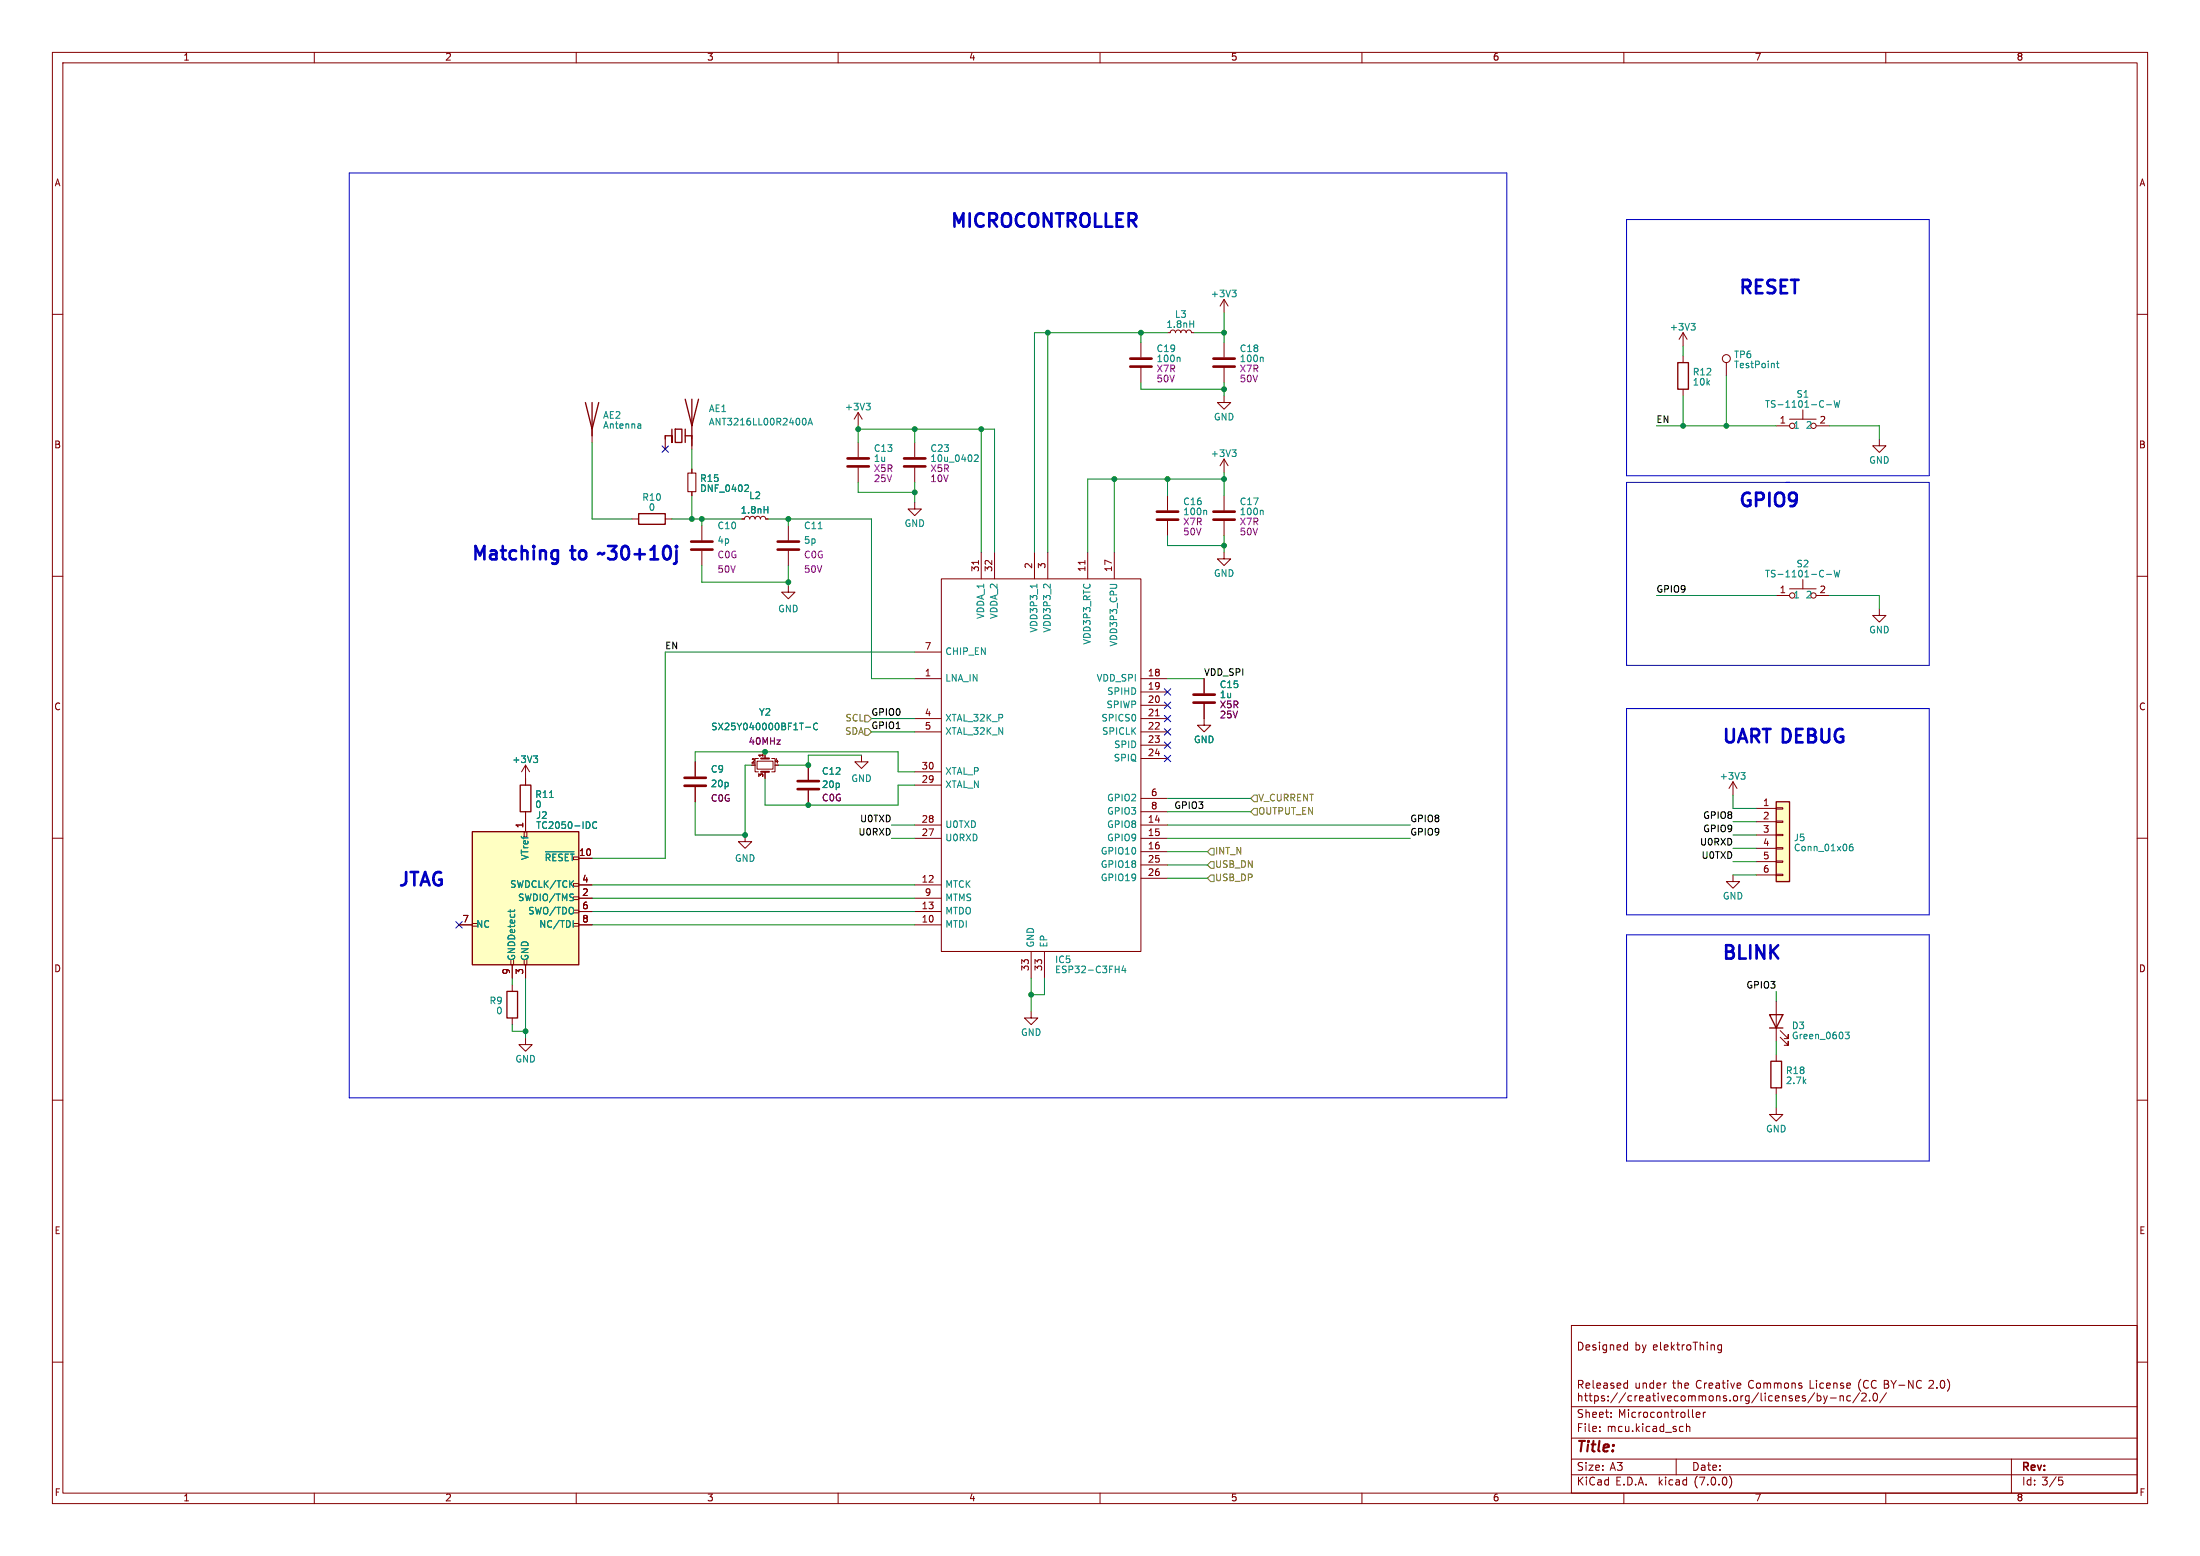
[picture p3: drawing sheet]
<svg xmlns="http://www.w3.org/2000/svg" width="420mm" height="297mm" viewBox="0 0 420 297" stroke-linecap="round" stroke-linejoin="round" font-family="sans-serif">
<g fill="none" stroke="#840000" stroke-width=".19">
<path d="M10 10h400v277h-400zM12 12h396v273h-396zM60 10v2M110 10v2M160 10v2M210 10v2M260 10v2M310 10v2M360 10v2M10 60h2M233.7 57.2l-.8 1.2M233.7 57.2v2.5"/>
<path d="M233.7 57.2l.7 1.2M408 60h2M163.8 78.7l-.7 1.3M163.8 78.7v2.6M163.8 78.7l.8 1.3M217.8 65.4v2.8M217.8 70.2v2.8M227.5 63.5h.5M233.7 75.6v1.2h1.2l-1.2 1.3-1.3-1.3h1.3M233.7 65.4v2.8M233.7 70.2v2.8M321.3 63.5l-.8 1.3"/>
<path d="M321.3 63.5v2.5M321.3 67.9v1.3M321.3 74.3v1.3M321.3 63.5l.8 1.3M329.6 69.2v2.6M344.2 78.2v1.8M113 81.9v2.6M120.6 99.1h1.3M127 83.2v2.5M127 99.1h1.3M132.1 83.2v2.5M132.1 89.5v.8"/>
<path d="M132.1 93.9v.7M141.6 99.1h.5l.2-.4 .3-.1 .4 .1 .1 .4 .2-.4 .4-.1 .3 .1 .1 .4 .2-.4 .4-.1 .3 .1 .2 .4 .1-.4 .4-.1 .3 .1 .2 .4h.5M163.8 84.5v2.7M163.8 89.3v2.8M174.6 95.9v1.3h1.3l-1.3 1.2-1.2-1.2h1.2M174.6 84.5v2.7M174.6 89.3v2.8M222.9 94.6v2.8M222.9 99.4v2.8M233.7 87.6v2.6M233.7 94.6v2.8M233.7 99.4v2.8"/>
<path d="M233.7 87.6l-.8 1.3M233.7 87.6l.7 1.3M339.1 81.3h2.5M341.6 80h5.1M346.7 81.3h2.5M358.8 83.8v1.3h1.2l-1.2 1.3-1.3-1.3h1.3M10 110h2M134 100.3v2.8M134 105.2v2.8M150.5 111.8v1.2h1.3l-1.3 1.3-1.3-1.3h1.3M150.5 100.3v2.8M150.5 105.2v2.8"/>
<path d="M179.7 110.5h38.1v71.1h-38.1zM186.8 107v.7M187.3 105.4v5.1M189.9 105.4v5.1M197.5 105.4v5.1M200 105.4v5.1M207.1 107v.7M207.6 105.4v5.1M212.7 105.4v5.1M233.7 105.4v1.3h1.2l-1.2 1.3-1.3-1.3h1.3M339.1 113.7h2.5M341.6 112.4h5.1"/>
<path d="M344.2 110.6v1.8M346.7 113.7h2.5M358.8 116.2v1.3h1.2l-1.2 1.2-1.3-1.2h1.3M408 110h2M174.6 129.5h5.1M174.6 137.2h5.1M174.6 139.7h5.1M174.6 124.5h5.1M217.8 129.5h5.1M217.8 132.1h5.1M217.8 134.6h5.1M217.8 137.2h5.1"/>
<path d="M217.8 139.7h5.1M220.6 136.6h.7M229.9 134.4v4h1.2l-1.2 1.3-1.3-1.3h1.3M229.9 129.5v2.8M10 160h2M100.1 158.8h.5v1h-.5zM100.3 146.1l-.7 1.2M100.3 146.1v3.8M100.3 154.9v3.9M100.3 146.1l.8 1.2M132.7 145.4v2.8M132.7 150.2v2.8"/>
<path d="M142.2 159.4v1.3h1.3l-1.3 1.2-1.2-1.2h1.2M144.5 145.3h3.1v1.5h-3.1zM144.8 144.8h-.7v2.5h.7M146 143.5v1.3M146 147.3v1.3M147.3 144.8h.7v2.5h-.7M154.3 146.1v2.7M154.3 150.9v2.8M164.5 144.1v1.3h1.2l-1.2 1.3-1.3-1.3h1.3M174.6 157.5h5.1M174.6 149.9h5.1M174.6 147.3h5.1"/>
<path d="M217.8 157.5h5.1M217.8 142.2h5.1M217.8 144.8h5.1M217.8 152.4h5.1M217.8 154.9h5.1M330.8 149.2l-.7 1.3M330.8 149.2v2.6M330.8 149.2l.8 1.3M335.3 154.3h3.8M335.3 156.8h3.8M335.3 159.4h3.8M339.1 159.3h1.3v.2h-1.3z"/>
<path d="M339.1 156.7h1.3v.3h-1.3zM339.1 154.2h1.3v.2h-1.3zM408 160h2M87.6 176.5h2.6M90.2 176.3h1v.5h-1zM109.5 176.3h1v.5h-1zM109.5 168.7h1v.5h-1zM109.5 173.7h1v.5h-1zM109.5 171.2h1v.5h-1zM110.5 176.5h2.5M110.5 168.9h2.5M110.5 174h2.5"/>
<path d="M110.5 171.5h2.5M110.5 163.8h2.5M174.6 176.5h5.1M174.6 168.9h5.1M174.6 174h5.1M174.6 160h5.1M174.6 171.5h5.1M217.8 160h5.1M217.8 162.6h5.1M217.8 165.1h5.1M217.8 167.6h5.1M330.8 167v1.3h1.3l-1.3 1.2-1.2-1.2h1.2"/>
<path d="M335.3 161.9h3.8M335.3 164.5h3.8M335.3 167h3.8M339.1 166.9h1.3v.2h-1.3zM339.1 164.3h1.3v.3h-1.3zM339.1 161.8h1.3v.3h-1.3zM97.5 183.1h.5v1.1h-.5zM97.8 184.2v2.5M97.8 188v1.2M97.8 194.3v1.3M100.1 183.1h.5v1.1h-.5zM100.3 198.1v1.3h1.3l-1.3 1.3-1.2-1.3h1.2"/>
<path d="M100.3 184.2v2.5M196.8 193v1.3h1.3l-1.3 1.3-1.2-1.3h1.2M196.8 181.6v5.1M199.4 181.6v5.1M339.1 191.1v7.7M339.9 198l1.5 1.5v-.7v.7h-.8M339.9 196.7l1.5 1.5v-.7v.7h-.8M10 210h2M339.1 211.5v1.2h1.3l-1.3 1.3-1.3-1.3h1.3M339.1 201.3v1.3M339.1 207.6v1.3M408 210h2"/>
<path d="M10 260h2M300 253h108v32h-108zM301.3 256.2a.76 .76 0 0 1 .9 .7 .76 .76 0 0 1-.9 .8zM302.8 257.2l.7-.1-.1-.3-.4-.1-.2 .2v.7h.6M304.6 256.8l-.3-.1-.2 .2v.2l.5 .2v.3h-.5M305.3 256.2v.1M305.3 256.7v1M306.7 256.8l-.4-.1-.3 .3 .1 .6h.6M306.7 256.7v1.2l-.3 .3-.3-.1M307.4 256.8l.2-.1 .4 .1 .1 .9M307.4 256.7v1M308.7 257.2l.7-.1-.1-.3-.4-.1-.2 .2 .1 .7h.5"/>
<path d="M310.7 256.8l-.4-.1-.3 .3 .1 .6h.6M310.7 256.2v1.5M312.3 256.8l.4-.1 .3 .3-.1 .6h-.6M312.3 256.2v1.5M313.5 256.7l.4 1M313.9 257.7l-.4 .5M314.2 256.7l-.3 1M315.6 257.2l.8-.1-.1-.3-.4-.1-.3 .2 .1 .7h.6M317 256.2v1.3l.2 .2M317.7 257.2l.7-.1v-.3l-.5-.1-.2 .2 .1 .7h.6M319.1 256.2v1.5M319.2 257.1l.4 .6"/>
<path d="M319.6 256.7l-.5 .6M320.1 256.7h.5M320.3 256.2v1.3l.3 .2M321.1 256.7v1M321.6 256.7l-.3 .1-.2 .2M322.1 256.8l.4-.1 .3 .3v.4l-.3 .3-.4-.1-.1-.2zM323.2 256.2h.9M323.6 256.2v1.5M324.6 256.8l.2-.1 .3 .1 .1 .9M324.6 256.2v1.5M325.9 256.2v.1M325.9 256.7v1"/>
<path d="M326.6 256.8l.3-.1 .3 .1 .1 .9M326.6 256.7v1M328.6 256.8l-.4-.1-.3 .3 .2 .6h.5M328.6 256.7v1.2l-.2 .3-.4-.1M408 260h2M300 278.5h108M300 274.5h108M300 268.5h108M301.3 263.5v1.5M301.3 265.9v1.5M301.3 266.6l.3-.2 .3 .1 .1 .9M301.7 264.3l.5 .7"/>
<path d="M302.1 264.1l-.2 .2h-.6M302.5 266.4h.6M302.7 265.9v1.3l.4 .2M302.8 264.1v.8h.6M303.3 266.4h.6M303.4 264.1l.1 .2-.7 .2M303.6 265.9v1.3l.3 .2M304.1 263.5v1.3l.2 .2M304.4 266.5l.4-.1 .3 .3-.1 .6h-.6M304.4 266.4v1.5M304.9 264.1v.8h.6M305.4 273.1v.2"/>
<path d="M305.4 272.3v.2M305.5 264.1l.1 .2-.8 .2M306.3 266.5l-.4-.1-.2 .2 .1 .2 .5 .2v.3h-.6M306.8 264.1v.9M306.8 264.3l-.5 .1a.29 .29 0 0 0-.2 .3 .29 .29 0 0 0 .2 .3l.5-.1M307 267.3v.1M307 266.5v.1M307.6 270.4v.2M307.6 269.6v.2M307.6 264.1v.3l.5 .2v.2l-.2 .2-.4-.1M308.8 264.1v.8h.5M308.8 265.8l-1.3 2"/>
<path d="M309.3 264.1l.1 .2-.7 .2M310.1 264.1v.7l.2 .2 .4-.1M310.3 264l.4 .1M310.3 265.8l-1.2 2M310.7 263.5v1.5M311.5 266.5l-.4-.1-.3 .3 .1 .6h.6M312.1 266.4v1M312.3 264l.1 .9 .3 .1 .3-.2M312.6 266.4l-.3 .1-.2 .2M313 264v1M313 266.9l.7-.1-.1-.3-.4-.1-.2 .2 .1 .7h.5M313.7 264.1l.2-.1 .3 .1 .1 .9"/>
<path d="M313.7 264v1M314.3 266.5h.6l.1 .9M315 266.8h-.5a.29 .29 0 0 0-.2 .3 .29 .29 0 0 0 .2 .3l.5-.1M315.5 266.4h.6M315.7 263.5v1.5M315.7 264.1l-.5-.1-.2 .3 .1 .6h.6M315.7 265.9v1.3l.4 .2M316.3 264.5l.7-.2v-.2l-.5-.1-.2 .2 .1 .7h.6M316.6 265.9v.2M316.6 266.4v1M317.1 266.4l.4 1 .3-1M317.7 264v1"/>
<path d="M318.1 264l-.3 .1-.1 .2M318.3 266.9l.8-.1-.1-.3-.4-.1-.3 .2 .1 .7h.6M319.3 264h.6M319.5 263.5v1.3l.4 .2M320 278.5v3M320.3 266.5l-.4-.1-.3 .3 .2 .6h.5M320.4 264.1l.2-.1 .3 .1 .1 .9M320.4 263.5v1.5M320.9 272.3h.4M321.1 266.5l.3-.1 .3 .3v.4l-.3 .3-.3-.1-.2-.2zM321.3 273.2l-.4 .1M321.6 264.5l.8-.2-.1-.2-.4-.1-.3 .2 .1 .7h.6"/>
<path d="M322 272.4l.2-.1h.3l.1 1M322 271.8v1.5M322.3 266.4v1M322.3 266.6l.5-.2 .2 .2M323 266.6l.2-.2 .4 .1v.9M323 266.6v.8M323.8 270.1l.7-.2v-.3h-.5l-.2 .2 .1 .7h.6M324.3 266.6l.5-.2 .2 .2M324.3 266.4v1M324.8 263.6a.6 .6 0 0 0-.8 0 .6 .6 0 0 0-.2 .7 .56 .56 0 0 0 .3 .6 .56 .56 0 0 0 .7-.1M325 266.6l.2-.2 .4 .1v.9M325 266.6v.8"/>
<path d="M325.2 269.6v1M325.4 264v1M325.6 269.6h-.3l-.1 .2M325.8 264l-.3 .1-.1 .2M326.3 264.5l.7-.2-.1-.2-.4-.1-.2 .2v.7h.6M326.4 266.5l.4-.1 .3 .3v.4l-.3 .3-.4-.1-.1-.2zM327.6 264.1h.6l.1 .9M327.7 266.6l.2-.2 .4 .1v.9M327.7 266.4v1M328.3 264.3l-.5 .1a.29 .29 0 0 0-.3 .3 .29 .29 0 0 0 .3 .3l.5-.1M328.8 264h.5M329 263.5v1.3l.3 .2"/>
<path d="M329.6 266.5l-.4-.1-.2 .2 .1 .2 .5 .2v.3h-.6M329.8 263.5v.1M329.8 264v1M330.3 267.3v.1M330.4 264l.4 1 .3-1M331 266.6l.2-.2 .4 .2 .1 .5-.1 .2-.4 .1-.2-.1zM331.6 264.5l.7-.2v-.2l-.5-.1-.2 .2 .1 .7h.6M332.3 266.4v1M332.8 266.4l-.3 .1-.2 .2M333.9 266.5l-.4-.1-.3 .3 .1 .6h.6M333.9 266.4v1.2l-.3 .3-.3-.1M334.7 263.6a.6 .6 0 0 0-.7 0 .6 .6 0 0 0-.2 .7 .56 .56 0 0 0 .3 .6 .56 .56 0 0 0 .6-.1"/>
<path d="M335.4 264.1l.4-.1 .3 .3v.4l-.3 .3-.4-.1-.1-.2zM335.7 265.8l-1.3 2M336.2 265.9v1.3l.2 .2M336.7 264.1l.5-.1 .2 .2M336.7 264v1M337 265.9v.2M337 266.4v1M337.4 264.2l.2-.2 .3 .1 .1 .9M337.4 264.2v.8M338.3 266.5l-.4-.1-.3 .3 .2 .6h.5M338.7 264.1l.5-.1 .2 .2M338.7 264v1"/>
<path d="M338.9 266.9l.7-.1v-.3l-.5-.1-.2 .2 .1 .7h.6M339.4 264.2l.2-.2 .3 .1 .1 .9M339.4 264.2v.8M340.3 266.6l.2-.2 .3 .1 .1 .9M340.3 266.4v1M340.8 264.1l.4-.1 .2 .3v.4l-.2 .3-.4-.1-.1-.2zM342.1 264.1l.2-.1 .4 .1v.9M342.1 264v1M342.1 266.5l-.3-.1-.2 .2v.2l.5 .2v.3h-.5M342.8 266.9l.7-.1-.1-.3-.4-.1-.2 .2v.7h.6M343.9 264.1l-.3-.1-.2 .2v.2l.5 .2v.3h-.5M344.6 266.5l-.3-.1-.2 .2v.2l.5 .2v.3h-.5"/>
<path d="M345.6 263.5v1.5h.7M346.4 265.8l-1.3 2M346.8 263.5v.1M346.8 264v1M346.9 266.5l.4-.1 .3 .3-.1 .6h-.6M346.9 265.9v1.5M348.1 264.1l-.4-.1-.3 .3 .2 .6h.5M348.1 266.4l.4 1M348.5 267.4l-.4 .5M348.7 264.5l.7-.2-.1-.2-.4-.1-.2 .2 .1 .7h.5M348.8 266.4l-.3 1M349.4 266.8h1.2"/>
<path d="M350.1 264.1l.2-.1 .3 .1 .1 .9M350.1 264v1M351.3 266.6l.2-.2 .3 .1 .1 .9M351.3 266.4v1M351.9 264.1l-.3-.1-.3 .2 .1 .2 .5 .2v.3h-.6M352.6 264.5l.7-.2-.1-.2-.4-.1-.2 .2v.7h.6M353.3 266.5l-.5-.1-.2 .3 .1 .6h.6M355 265.8l-1.3 2M355.2 263.3a1.73 1.73 0 0 0 0 2.3M355.4 266.1l.6-.2 .2 .2 .1 .2-1 1.1h1M356.7 263.6a.6 .6 0 0 0-.8 0 .6 .6 0 0 0-.2 .7 .56 .56 0 0 0 .3 .6 .56 .56 0 0 0 .7-.1M356.9 267.3v.1"/>
<path d="M357.8 266l.1-.1a.8 .8 0 0 1 .5 .8 .8 .8 0 0 1-.5 .7 1 1 0 0 1-.1-1.4zM358.2 263.6a.6 .6 0 0 0-.8 0 .6 .6 0 0 0-.2 .7 .56 .56 0 0 0 .3 .6 .56 .56 0 0 0 .7-.1M359.7 263.5h.5l.2 .1 .1 .3-.3 .3a.4 .4 0 0 1 .4 .4 .4 .4 0 0 1-.3 .4h-.6zM359.7 264.2h.5M360.1 265.8l-1.3 2M361 263.5l.5 .8M361.5 264.3v.7M362 263.5l-.5 .8M362.5 264.4h1.1M365.2 263.5v1.5l-.8-1.5v1.5M366.8 263.6a.6 .6 0 0 0-.8 0 .6 .6 0 0 0-.1 .7 .56 .56 0 0 0 .2 .6 .56 .56 0 0 0 .7-.1M368.3 263.6l.5-.1 .2 .1 .1 .3-.9 1.1h.9"/>
<path d="M369.8 264.8v.2M370.6 263.6l.2-.1a.8 .8 0 0 1 .5 .7 .8 .8 0 0 1-.5 .8 1 1 0 0 1-.2-1.4zM371.8 263.3a1.72 1.72 0 0 1 0 2.3M384 278.5v6.5M60 285v2M110 285v2M160 285v2M210 285v2M260 285v2M300 281.5h108M310 285v2M330.2 281.7a1.72 1.72 0 0 1 0 2.3"/>
<path d="M360 285v2M393 282h.7M393.2 282.5h.3l.3 .3-.1 .6-.5 .1"/>
<circle cx="329.6" cy="68.5" r=".76"/>
<circle cx="342.1" cy="81.3" r=".51"/>
<circle cx="346.2" cy="81.3" r=".51"/>
<circle cx="342.1" cy="113.7" r=".51"/>
<circle cx="346.2" cy="113.7" r=".51"/>
</g>
<g fill="none" stroke="#008484" stroke-width=".19">
<path d="M235.2 55.4h.8l-.4 .5M235.7 55.9l.3 .2v.3l-.3 .3M153.6 79.8a.79 .79 0 0 1 0 1.3M165.3 77h.8l-.4 .5M165.9 77.5l.2 .2v.3l-.2 .2M225.1 68.2l.2 .2v.6M227.1 61.8h.8M227.9 61.2v1.3M241 68.2l.1 .2v.6M322.8 61.7h.8l-.4 .5M323.4 62.2l.2 .3v.3l-.2 .2M339.1 69.4h.5"/>
<path d="M339.3 68.9v1.1l.3 .2M348.7 77.3h.9M350.1 76.5l.3 1.2 .3-.9 .2 .9 .3-1.2M122.1 80.9l.2 .2v.7M122.3 81.7l-.1 .1M122.3 81.2l-.1 .1M142.7 92.5l.2 .3-.1 .3-.7 .7h.8M145.9 97.3h.7M146.6 96.7v1.3M154.3 81.1l.4-1.3 .4 1.3M154.4 80.7h.6M186 86.9l.5-.1 .2 .4-.7 .9h.7"/>
<path d="M230.2 97.4l.2 .2v.6M235.2 85.9h.8l-.4 .4M235.7 86.3l.3 .3v.3l-.3 .2M241 97.4l.1 .2v.6M198 111.5v.7M199.3 111.6h.5M200.5 111.5v.8M348.7 109.6h.9M350.1 108.9l.3 1.2 .3-.9 .2 .9 .3-1.2M153.8 138.8h1M156.1 138.1a.6 .6 0 0 0-.8 .5 .6 .6 0 0 0 .5 .7l.3-.1M101.8 144.3h.8l-.4 .5"/>
<path d="M102.4 144.8l.2 .2v.3l-.2 .3M113.9 157a.6 .6 0 0 0-.8 .4 .6 .6 0 0 0 .6 .7l.2-.1M332.3 147.5h.8l-.4 .4M332.9 147.9l.2 .3v.3l-.2 .2M97.4 173.7v.4M98.3 173.7v.1M104.1 162.6h5.5M105 163.5l-.1-.4-.6-.1v1.3M106.2 163h-.6v1.3M107.4 163.1l-.5-.1-.3 .4M108.5 163h-.6v1.3M108.9 163h.7"/>
<path d="M108.9 168.7l.6 .7M109.2 163v1.3M109.4 175.7v1.3M109.5 168.1l-.7 .7M353.7 161.1l-.4 .1-.2 .2-.1 .8 .3 .2 .4-.1 .1-.4-.1-.2-.4-.1-.3 .3M212.9 185h.7M213.6 184.4v1.3M214.5 184.3l-.3 .9h.8M214.8 184.8v.9M352.2 197h.8l-.4 .5 .4 .1v.6l-.2 .1-.5-.1"/>
</g>
<g fill="none" stroke="#840000" stroke-width=".25">
<path d="M111.8 76.8l1.2 5.1 1.3-5.1M113 76.8v6.4M130.8 76.2l1.3 5.1 1.2-5.1M132.1 76.2v8.9M320.3 69.2h2v5.1h-2zM121.9 98h5.1v2.1h-5.1zM128.3 81.9v2.6v-1.3h-1.3v.6M128.9 81.9h1.3v2.6h-1.3zM130.8 83.2h1.3M130.8 81.9v2.6M90.2 158.8h20.3v25.4h-20.3zM99.3 149.9h2v5h-2z"/>
<path d="M339.1 153h2.5v15.3h-2.5zM96.8 189.2h2v5.1h-2zM337.8 193.7h2.6l-1.3 2.5zM337.8 196.2h2.6M338.1 202.6h2v5h-2z"/>
</g>
<g fill="none" stroke="#840000" stroke-width=".51">
<path d="M215.8 70h4M215.8 68.5h4M231.6 70h4.1M231.6 68.5h4.1M161.8 89h4.1M161.8 87.5h4.1M172.6 89h4.1M172.6 87.5h4.1M220.9 99.2h4M220.9 97.7h4M231.6 99.2h4.1M231.6 97.7h4.1"/>
<path d="M132 104.9h4M132 103.4h4M148.5 104.9h4M148.5 103.4h4M227.8 134.1h4.1M227.8 132.6h4.1M130.7 150h4M130.7 148.5h4M152.3 150.6h4M152.3 149.1h4"/>
</g>
<path d="M131.3 90.3h1.5v3.6h-1.5z" fill="none" stroke="#840000" stroke-width=".2"/>
<g fill="#ffffc2" stroke="#ffffc2" stroke-width=".19">
<path d="M339.1 153h2.5v15.3h-2.5z"/>
<path d="M90.2 158.8h20.3v25.4h-20.3z"/>
</g>
<path d="M145.3 144.8h1.5M145.3 147.3h1.5" fill="none" stroke="#840000" stroke-width=".38"/>
<path d="M165.1 136.5h.6l.7 .7-.7 .6h-.6zM165.1 139.1h.6l.7 .6-.7 .6h-.6zM238.8 154.9l.6-.6h.6v1.3h-.6zM239.4 151.8h.6v1.2h-.6l-.6-.6zM231.1 167h.7v1.3h-.7l-.6-.7zM231.1 164.5h.7v1.2h-.7l-.6-.6zM231.1 161.9h.7v1.3h-.7l-.6-.6z" fill="none" stroke="#848400" stroke-width=".19"/>
<path d="M114.5 105.6l-.4 .2" fill="none" stroke="#0000c2" stroke-width=".51"/>
<path d="M66.7 33h221v176.6h-221zM310.5 41.9h57.8v48.9h-57.8zM310.5 92.1h57.8v34.9h-57.8zM310.5 135.3h57.8v39.3h-57.8zM310.5 178.4h57.8v43.2h-57.8z" fill="none" stroke="#0000c2" stroke-width=".19"/>
<g fill="none" stroke="#008400" stroke-width=".19">
<path d="M233.7 59.7v5.7M200 63.5v41.9M217.8 73v1.3h15.9M217.8 63.5v1.9M222.9 63.5h-25.4v41.9M228 63.5h5.7M233.7 73v2.6M321.3 66v1.9M321.3 75.6v5.7M329.6 71.8v9.5M113 84.5v14.6h7.6M128.3 99.1h13.3"/>
<path d="M132.1 85.7v3.8M132.1 94.6v4.5M134 99.1v1.2M146.7 99.1h19.7v30.4h8.2M150.5 99.1v1.2M163.8 81.9h26.1v23.5M163.8 81.3v3.2M163.8 92.1v1.9h10.8M174.6 81.9v2.6M174.6 92.1v3.8M187.3 81.9v23.5M212.7 91.4v14"/>
<path d="M222.9 91.4v3.2M233.7 90.2v4.4M233.7 91.4h-26.1v14M316.2 81.3h22.9M349.2 81.3h9.6v2.5M134 108v3.1h16.5M150.5 108v3.8M222.9 102.2v1.9h10.8M233.7 102.2v3.2M316.2 113.7h22.9M349.2 113.7h9.6v2.5M166.4 137.2h8.2"/>
<path d="M166.4 139.7h8.2M174.6 124.5h-47.6v39.3h-14M222.9 129.5h7M132.7 145.4v-1.9h38.7v3.8h3.2M143.5 146.1h-1.3v13.3h-9.5v-6.4M146 148.6v5.1h25.4v-3.8h3.2M164.5 144.1h-10.2v2h-5.7M170.2 157.5h4.4M222.9 154.9h15.9M222.9 152.4h15.9M222.9 157.5h46.3M330.8 159.4h4.5"/>
<path d="M330.8 151.8v2.5h4.5M330.8 156.8h4.5M113 174h61.6M113 176.5h61.6M113 171.5h61.6M113 168.9h61.6M170.2 160h4.4M222.9 167.6h7.6M222.9 162.6h7.6M222.9 160h46.3M222.9 165.1h7.6M330.8 167h4.5"/>
<path d="M330.8 164.5h4.5M330.8 161.9h4.5M97.8 195.6v1.3h2.5M97.8 186.7v1.3M100.3 186.7v11.4M196.8 186.7v6.3M199.4 186.7v3.2h-2.6M339.1 189.2v1.9M339.1 198.8v2.5M339.1 208.9v2.6"/>
</g>
<g fill="none" stroke="#000084" stroke-width=".19">
<path d="M126.4 85.1l1.2 1.2M127.6 85.1l-1.2 1.2M222.3 139.1l1.2 1.2M222.3 136.6l1.2 1.2M222.3 131.5l1.2 1.2M222.3 134l1.2 1.2M223.5 139.1l-1.2 1.2M223.5 136.6l-1.2 1.2M223.5 131.5l-1.2 1.2M223.5 134l-1.2 1.2M222.3 141.6l1.2 1.2M222.3 144.2l1.2 1.2"/>
<path d="M223.5 141.6l-1.2 1.2M223.5 144.2l-1.2 1.2M87 175.9l1.2 1.2M88.2 175.9l-1.2 1.2"/>
</g>
<g fill="#008400" stroke="#008400" stroke-width=".19">
<circle cx="222.9" cy="91.4" r=".46"/>
<circle cx="233.7" cy="104.1" r=".46"/>
<circle cx="212.7" cy="91.4" r=".46"/>
<circle cx="196.8" cy="189.9" r=".46"/>
<circle cx="321.3" cy="81.3" r=".46"/>
<circle cx="329.6" cy="81.3" r=".46"/>
<circle cx="233.7" cy="74.3" r=".46"/>
<circle cx="233.7" cy="91.4" r=".46"/>
<circle cx="174.6" cy="94" r=".46"/>
<circle cx="233.7" cy="63.5" r=".46"/>
<circle cx="200" cy="63.5" r=".46"/>
<circle cx="187.3" cy="81.9" r=".46"/>
<circle cx="217.8" cy="63.5" r=".46"/>
<circle cx="100.3" cy="196.9" r=".46"/>
<circle cx="154.3" cy="153.7" r=".46"/>
<circle cx="142.2" cy="159.4" r=".46"/>
<circle cx="146" cy="143.5" r=".46"/>
<circle cx="163.8" cy="81.9" r=".46"/>
<circle cx="174.6" cy="81.9" r=".46"/>
<circle cx="132.1" cy="99.1" r=".46"/>
<circle cx="134" cy="99.1" r=".46"/>
<circle cx="150.5" cy="99.1" r=".46"/>
<circle cx="154.3" cy="146.1" r=".46"/>
<circle cx="150.5" cy="111.1" r=".46"/>
</g>
<g font-size="3.5" fill="#0000c2">
<text x="181.6" y="43.8">MICROCONTROLLER</text>
<text x="332.1" y="56.5">RESET</text>
<text x="332.1" y="97.2">GPIO9</text>
<text x="90.2" y="107.3">Matching</text>
<text x="109.4" y="107.3">to</text>
<text x="115.4" y="107.3">~30+10j</text>
<text x="328.9" y="142.2">UART DEBUG</text>
<text x="76.2" y="169.5">JTAG</text>
<text x="328.9" y="183.5">BLINK</text>
</g>
<text font-size="2.8" fill="#840000" x="301" y="277.8">Title:</text>
<g font-size="2.1" fill="#840000">
<text x="301" y="262.9">Designed</text>
<text x="301" y="273.6">File:</text>
<text x="301" y="270.9">Sheet:</text>
<text x="306.8" y="273.6">mcu.kicad_sch</text>
<text x="308.9" y="270.9">Microcontroller</text>
<text x="301" y="281">Size:</text>
<text x="307.3" y="281">A3</text>
<text x="323" y="281">Date:</text>
<text x="386" y="281.2">Rev:</text>
<text x="301" y="283.8">KiCad</text>
<text x="308.4" y="283.8">E.D.A.</text>
<text x="316.6" y="283.8">kicad</text>
<text x="323.6" y="283.8">(7.0.0)</text>
<text x="386" y="283.8">Id: 3/5</text>
</g>
<g font-size="1.8" fill="#840000">
<text x="35" y="11.8">1</text>
<text x="85" y="11.8">2</text>
<text x="135" y="11.8">3</text>
<text x="185" y="11.8">4</text>
<text x="235" y="11.8">5</text>
<text x="285" y="11.8">6</text>
<text x="335" y="11.8">7</text>
<text x="385" y="11.8">8</text>
<text x="10.4" y="35.8">A</text>
<text x="408.4" y="35.8">A</text>
<text x="339.7" y="81">1</text>
<text x="347.3" y="81">2</text>
<text x="10.3" y="85.8">B</text>
<text x="408.3" y="85.8">B</text>
<text x="187.1" y="109.2" transform="rotate(-90 187.1 109.2)">31</text>
<text x="189.6" y="109.2" transform="rotate(-90 189.6 109.2)">32</text>
<text x="197.2" y="108.6" transform="rotate(-90 197.2 108.6)">2</text>
<text x="199.8" y="108.6" transform="rotate(-90 199.8 108.6)">3</text>
<text x="207.4" y="109.2" transform="rotate(-90 207.4 109.2)">11</text>
<text x="212.5" y="109.2" transform="rotate(-90 212.5 109.2)">17</text>
<text x="339.7" y="113.4">1</text>
<text x="347.3" y="113.4">2</text>
<text x="176.5" y="124.2">7</text>
<text x="176.5" y="129.3">1</text>
<text x="219.1" y="129.3">18</text>
<text x="219.1" y="131.8">19</text>
<text x="10.3" y="135.8">C</text>
<text x="176.5" y="136.9">4</text>
<text x="219.1" y="134.4">20</text>
<text x="219.1" y="136.9">21</text>
<text x="408.3" y="135.8">C</text>
<text x="176.5" y="139.4">5</text>
<text x="219.1" y="139.4">22</text>
<text x="219.1" y="142">23</text>
<text x="175.9" y="149.6">29</text>
<text x="175.9" y="147.1">30</text>
<text x="219.1" y="144.5">24</text>
<text x="219.7" y="152.1">6</text>
<text x="219.7" y="154.7">8</text>
<text x="336.5" y="154.1">1</text>
<text x="100.1" y="158.1" transform="rotate(-90 100.1 158.1)">1</text>
<text x="175.9" y="159.8">27</text>
<text x="175.9" y="157.2">28</text>
<text x="219.1" y="157.2">14</text>
<text x="219.1" y="159.8">15</text>
<text x="336.5" y="156.6">2</text>
<text x="336.5" y="159.1">3</text>
<text x="336.5" y="161.7">4</text>
<text x="110.5" y="163.6">10</text>
<text x="219.1" y="162.3">16</text>
<text x="219.1" y="164.8">25</text>
<text x="219.1" y="167.4">26</text>
<text x="336.5" y="164.2">5</text>
<text x="336.5" y="166.8">6</text>
<text x="111.1" y="171.2">2</text>
<text x="111.1" y="168.7">4</text>
<text x="111.1" y="173.7">6</text>
<text x="175.9" y="168.7">12</text>
<text x="175.9" y="173.7">13</text>
<text x="176.5" y="171.2">9</text>
<text x="88.2" y="176.3">7</text>
<text x="111.1" y="176.3">8</text>
<text x="175.9" y="176.3">10</text>
<text x="10.3" y="185.8">D</text>
<text x="196.6" y="185.4" transform="rotate(-90 196.6 185.4)">33</text>
<text x="199.1" y="185.4" transform="rotate(-90 199.1 185.4)">33</text>
<text x="408.3" y="185.8">D</text>
<text x="97.5" y="186.1" transform="rotate(-90 97.5 186.1)">9</text>
<text x="100.1" y="186.1" transform="rotate(-90 100.1 186.1)">3</text>
<text x="10.4" y="235.8">E</text>
<text x="408.3" y="235.8">E</text>
<text x="10.4" y="285.8">F</text>
<text x="35" y="286.8">1</text>
<text x="85" y="286.8">2</text>
<text x="135" y="286.8">3</text>
<text x="185" y="286.8">4</text>
<text x="235" y="286.8">5</text>
<text x="285" y="286.8">6</text>
<text x="335" y="286.8">7</text>
<text x="385" y="286.8">8</text>
<text x="408.4" y="285.8">F</text>
</g>
<g font-size="1.8" fill="#008484">
<text x="231.1" y="57">+3V3</text>
<text x="222.6" y="62.9">1.8nH</text>
<text x="224.2" y="60.9">L3</text>
<text x="318.7" y="63.4">+3V3</text>
<text x="220.7" y="67.5">C19</text>
<text x="220.7" y="69.4">100n</text>
<text x="236.6" y="67.5">C18</text>
<text x="236.6" y="69.4">100n</text>
<text x="323.1" y="71.9">R12</text>
<text x="331" y="68.6">TP6</text>
<text x="331" y="70.6">TestPoint</text>
<text x="323.1" y="73.9">10k</text>
<text x="342.9" y="76.2">S1</text>
<text x="115.1" y="80.2">AE2</text>
<text x="115.1" y="82.1">Antenna</text>
<text x="135.3" y="78.9">AE1</text>
<text x="135.3" y="81.5">ANT3216LL00R2400A</text>
<text x="161.2" y="78.6">+3V3</text>
<text x="231.7" y="80.5">GND</text>
<text x="336.9" y="78.1">TS-1101-C-W</text>
<text x="342.4" y="82.1">1</text>
<text x="344.6" y="82.1">2</text>
<text x="166.8" y="86.5">C13</text>
<text x="177.6" y="86.5">C23</text>
<text x="177.6" y="88.4">10u_0402</text>
<text x="231.1" y="87.5">+3V3</text>
<text x="356.8" y="88.8">GND</text>
<text x="122.6" y="95.9">R10</text>
<text x="133.6" y="92.3">R15</text>
<text x="133.6" y="94.2">DNF_0402</text>
<text x="143" y="95.5">L2</text>
<text x="123.8" y="97.8">0</text>
<text x="136.9" y="101.3">C10</text>
<text x="141.3" y="98.3">1.8nH</text>
<text x="153.4" y="101.3">C11</text>
<text x="172.6" y="100.8">GND</text>
<text x="225.8" y="96.7">C16</text>
<text x="225.8" y="98.6">100n</text>
<text x="236.6" y="96.7">C17</text>
<text x="236.6" y="98.6">100n</text>
<text x="136.9" y="104.1">4p</text>
<text x="153.4" y="104.1">5p</text>
<text x="231.7" y="110.4">GND</text>
<text x="336.9" y="110.5">TS-1101-C-W</text>
<text x="342.9" y="108.6">S2</text>
<text x="148.5" y="117.1">GND</text>
<text x="188.2" y="118.3" transform="rotate(-90 188.2 118.3)">VDDA_1</text>
<text x="190.7" y="118.3" transform="rotate(-90 190.7 118.3)">VDDA_2</text>
<text x="342.4" y="114.5">1</text>
<text x="344.6" y="114.5">2</text>
<text x="180.5" y="125.3">CHIP_EN</text>
<text x="198.3" y="120.9" transform="rotate(-90 198.3 120.9)">VDD3P3_1</text>
<text x="200.9" y="120.9" transform="rotate(-90 200.9 120.9)">VDD3P3_2</text>
<text x="208.5" y="123.2" transform="rotate(-90 208.5 123.2)">VDD3P3_RTC</text>
<text x="213.6" y="123.5" transform="rotate(-90 213.6 123.5)">VDD3P3_CPU</text>
<text x="356.8" y="121.2">GND</text>
<text x="180.5" y="130.4">LNA_IN</text>
<text x="209.2" y="130.4">VDD_SPI</text>
<text x="232.8" y="131.6">C15</text>
<text x="144.8" y="136.9">Y2</text>
<text x="180.5" y="138">XTAL_32K_P</text>
<text x="210.1" y="138">SPICS0</text>
<text x="211.1" y="135.4">SPIWP</text>
<text x="211.2" y="132.9">SPIHD</text>
<text x="135.7" y="139.7">SX25Y040000BF1T-C</text>
<text x="180.5" y="140.5">XTAL_32K_N</text>
<text x="210.3" y="140.5">SPICLK</text>
<text x="212.6" y="143.1">SPID</text>
<text x="227.9" y="142.1">GND</text>
<text x="97.7" y="145.9">+3V3</text>
<text x="135.6" y="147.8">C9</text>
<text x="156.9" y="148.1">C12</text>
<text x="162.5" y="149.5">GND</text>
<text x="180.5" y="148.1">XTAL_P</text>
<text x="212.5" y="145.6">SPIQ</text>
<text x="328.2" y="149.1">+3V3</text>
<text x="102.1" y="152.6">R11</text>
<text x="102.1" y="154.5">0</text>
<text x="135.6" y="150.5">20p</text>
<text x="180.5" y="150.7">XTAL_N</text>
<text x="211.2" y="153.2">GPIO2</text>
<text x="211.2" y="155.8">GPIO3</text>
<text x="102.3" y="156.6">J2</text>
<text x="102.3" y="158.5">TC2050-IDC</text>
<text x="180.5" y="160.8">U0RXD</text>
<text x="180.5" y="158.3">U0TXD</text>
<text x="211.2" y="158.3">GPIO8</text>
<text x="211.2" y="160.8">GPIO9</text>
<text x="342.4" y="160.8">J5</text>
<text x="101.2" y="164.3" transform="rotate(-90 101.2 164.3)">VTref</text>
<text x="103.9" y="165.3">~{RESET}</text>
<text x="140.2" y="164.8">GND</text>
<text x="210" y="163.4">GPIO10</text>
<text x="210" y="165.9">GPIO18</text>
<text x="342.4" y="162.8">Conn_01x06</text>
<text x="97.3" y="169.7">SWDCLK/TCK</text>
<text x="98.8" y="172.3">SWDIO/TMS</text>
<text x="180.5" y="169.7">MTCK</text>
<text x="180.5" y="172.3">MTMS</text>
<text x="210" y="168.5">GPIO19</text>
<text x="328.8" y="172">GND</text>
<text x="90.9" y="177.4">NC</text>
<text x="100.7" y="174.8">SWO/TDO</text>
<text x="102.8" y="177.4">NC/TDI</text>
<text x="180.5" y="177.4">MTDI</text>
<text x="180.5" y="174.8">MTDO</text>
<text x="98.6" y="183.4" transform="rotate(-90 98.6 183.4)">GNDDetect</text>
<text x="101.2" y="183.4" transform="rotate(-90 101.2 183.4)">GND</text>
<text x="197.7" y="180.8" transform="rotate(-90 197.7 180.8)">GND</text>
<text x="200.2" y="180.8" transform="rotate(-90 200.2 180.8)">EP</text>
<text x="201.4" y="184.1">IC5</text>
<text x="93.4" y="192">R9</text>
<text x="201.4" y="186">ESP32-C3FH4</text>
<text x="94.7" y="193.9">0</text>
<text x="342" y="196.7">D3</text>
<text x="98.3" y="203.1">GND</text>
<text x="194.9" y="198">GND</text>
<text x="342" y="198.6">Green_0603</text>
<text x="340.9" y="205.3">R18</text>
<text x="340.9" y="207.2">2.7k</text>
<text x="337.1" y="216.4">GND</text>
</g>
<g font-size="1.8" fill="#840084">
<text x="220.7" y="71.3">X7R</text>
<text x="236.6" y="71.3">X7R</text>
<text x="220.7" y="73.2">50V</text>
<text x="236.6" y="73.2">50V</text>
<text x="166.8" y="88.4">1u</text>
<text x="166.8" y="90.4">X5R</text>
<text x="166.8" y="92.3">25V</text>
<text x="177.6" y="90.4">X5R</text>
<text x="177.6" y="92.3">10V</text>
<text x="225.8" y="100.5">X7R</text>
<text x="236.6" y="100.5">X7R</text>
<text x="136.9" y="106.8">C0G</text>
<text x="153.4" y="106.8">C0G</text>
<text x="225.8" y="102.4">50V</text>
<text x="236.6" y="102.4">50V</text>
<text x="136.9" y="109.6">50V</text>
<text x="153.4" y="109.6">50V</text>
<text x="232.8" y="133.5">1u</text>
<text x="232.8" y="135.5">X5R</text>
<text x="232.8" y="137.4">25V</text>
<text x="142.9" y="142.4">40MHz</text>
<text x="135.6" y="153.3">C0G</text>
<text x="156.9" y="150.7">20p</text>
<text x="156.9" y="153.2">C0G</text>
</g>
<g font-size="1.8">
<text x="316.2" y="80.9">EN</text>
<text x="316.2" y="113.3">GPIO9</text>
<text x="127" y="124.1">EN</text>
<text x="229.9" y="129.2">VDD_SPI</text>
<text x="166.4" y="136.8">GPIO0</text>
<text x="166.4" y="139.4">GPIO1</text>
<text x="224.1" y="154.6">GPIO3</text>
<text x="163.8" y="159.7">U0RXD</text>
<text x="164.1" y="157.1">U0TXD</text>
<text x="269.2" y="159.7">GPIO9</text>
<text x="269.2" y="157.1">GPIO8</text>
<text x="324.4" y="161.6">U0RXD</text>
<text x="325" y="156.5">GPIO8</text>
<text x="325" y="159">GPIO9</text>
<text x="324.7" y="164.1">U0TXD</text>
<text x="333.3" y="188.9">GPIO3</text>
</g>
<g font-size="1.8" fill="#848400">
<text x="161.3" y="138">SCL</text>
<text x="161.2" y="140.5">SDA</text>
<text x="240.2" y="153.2">V_CURRENT</text>
<text x="240.2" y="155.8">OUTPUT_EN</text>
<text x="232" y="165.9">USB_DN</text>
<text x="232" y="163.4">INT_N</text>
<text x="232" y="168.5">USB_DP</text>
</g>
<g font-size="1.1" fill="#840000">
<text x="143.4" y="145.8">2</text>
<text x="145.8" y="148.4" transform="rotate(-90 145.8 148.4)">3</text>
<text x="145.8" y="144.6" transform="rotate(-90 145.8 144.6)">1</text>
<text x="147.8" y="145.8">4</text>
</g>
</svg>
